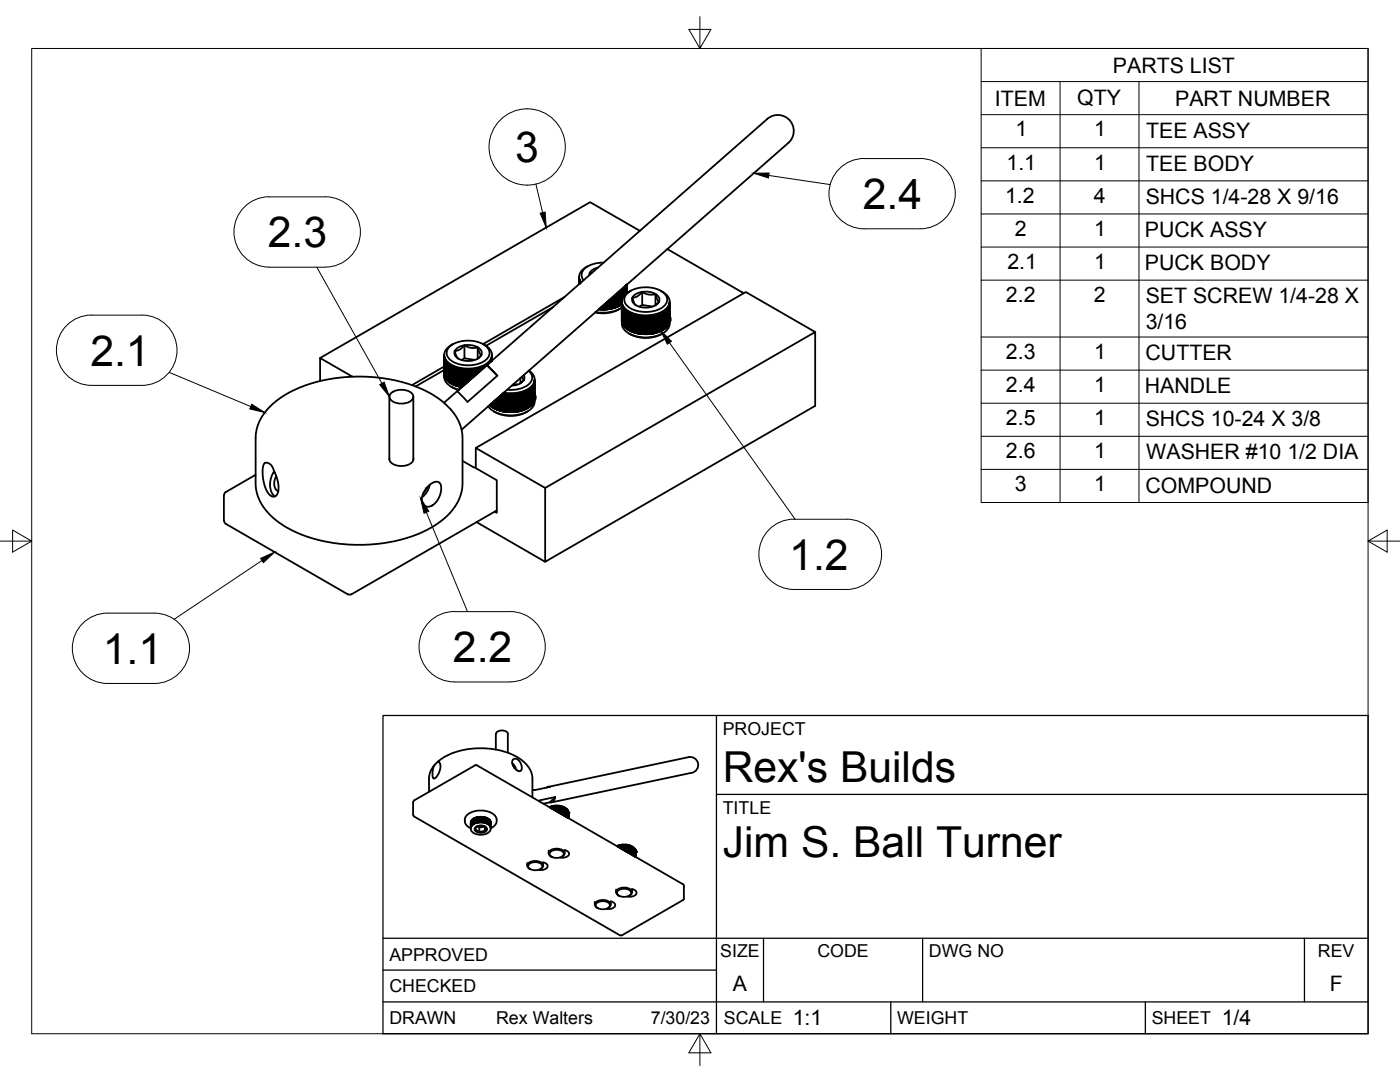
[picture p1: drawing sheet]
<svg xmlns="http://www.w3.org/2000/svg" width="279mm" height="216mm" viewBox="0 0 279 216" stroke-linecap="round" stroke-linejoin="round" font-family="sans-serif">
<!-- layer: Visible -->
<g fill="none" stroke="#000" stroke-width=".36">
<path d="M112.6 59.3l-16.2 9.4M115.6 55.3v1.4M115.6 55.4l.1 .6M115.6 55.6v1.1M115.6 55.8v.8M115.8 56.2v.3M115.8 56.3l-.1-.2v.5M115.8 56.3v.2M115.8 56.3l.1 .1M117.3 53.1a2.35 2.35 0 0 0-1.6 2.8l.3 .4M118.2 54.4h-.2a.21 .21 0 0 0-.3 .1 .21 .21 0 0 0 .1 .3M119.3 53.4a1.75 1.75 0 0 0-1.7 1.5"/>
<path d="M120.5 52.4a4.7 4.7 0 0 0-4.3 1.9 1.54 1.54 0 0 0 .3 1.6M121.6 59.9v1.8M121.6 59.8v1.9zM121.9 59.6l-.1 2zM122 59.5v2.1zM122.3 59.3l-.1 2.3-.2-.2M122.4 59.1v2.4M122.6 58.9v2.5h-.2M122.9 58.8l-.1 2.6M123 58.6v2.7l-.1-.1M123.2 58.5v2.7M123.2 58.4v2.8l.4-.1"/>
<path d="M123.4 58.3v2.9l-.2-.1M123.5 58.1v3M123.7 58v3l-.2-.1M123.7 58v3M123.9 57.9v3M124 57.7v3.1M124.1 57.6v2.2M124.2 57.6v2.2M124.3 57.5v2M124.4 57.4v1.8M124.5 57.3v1.8M124.6 57.2v1.7"/>
<path d="M124.7 57.1v1.7M124.8 57.1v1.7M124.9 57v1.7M124.9 56.9v1.7M125 56.9v1.7M125.1 56.8v1.7M125.1 56.8v1.7v-1.7M125.1 58.1l.2 .3M125.2 58.5a6.3 6.3 0 0 1 7.3 0 1.77 1.77 0 0 1-.6 3 6.5 6.5 0 0 1-6.7-.4 1.64 1.64 0 0 1 0-2.6zM125.5 58.2a2.04 2.04 0 0 0-1.4 2 2.04 2.04 0 0 0 1.4 1.9 7.2 7.2 0 0 0 7.4-.4 1.96 1.96 0 0 0 .7-1.9 1.96 1.96 0 0 0-1.4-1.6M125.8 58.1l-.3 .2M126.2 59.4l.4 1.1 .3 .4"/>
<path d="M126.2 59.4a1.18 1.18 0 0 0 .7 1.5M127.7 46.1l-9.9-5.8-53.9 31.1v4.6M128.2 58.3l-1 .8-1 .3M130.8 58.7l.4 1.1 .3 .4M130.8 58.7a1.25 1.25 0 0 1 .7 1.5M130.8 58.7a4 4 0 0 0-4.4 .4l-.2 .3M131.9 58.1l.3 .2M133.2 49.7l15.2 8.8M63.9 71.4l6.4 3.8M77.7 79.2v12.5M78 78.5a3.2 3.2 0 0 1 4.4 .3 1.21 1.21 0 0 1-1.1 1.6 3.2 3.2 0 0 1-3.5-.9v-.7zM82.5 79.2v12.5"/>
<path d="M88.6 70.8v.2M88.6 74.6v.6M88.6 73.8l-5.6 3.3M88.6 71l.1 3.9M88.6 74.7l.1 .1M88.6 73.1l-6.4 3.8M88.6 75.2a2.83 2.83 0 0 0 2.3 2.3l.7 .2M88.6 70.9v.1M88.6 74.6h.1M88.6 71l.2 .7M88.6 74.6l.1 .1M88.7 74.7v.2"/>
<path d="M88.7 74.9h.1M88.7 74.9v.2M88.7 71.4l.1 3.7M88.7 75h.1M88.7 75.1l.1 .3M88.8 71.6v3.7M88.8 71.7v3.7M88.8 75.4h.1M88.9 75.4v.1M88.9 71.7v.1M88.9 71.9v3.6M88.9 75.5h.1"/>
<path d="M88.9 75.5l.1 .1M88.9 71.9l.1 .1M89 75.6h.1M89 75.6l.2 .2M89.1 72.1v3.6h.1M89.2 72.2v3.7M89.2 75.9h.1M89.2 72.2l-.2-.2v3.6M89.2 75.9l.1 .1M89.2 72.2l.1 .1M89.3 72.3v3.7h.1M89.3 76l.1 .1"/>
<path d="M89.3 72.3l.1 .1M89.4 72.5v3.6M89.4 76.1h.1M89.4 76.1l.1 .1M89.4 72.4l.1 .1M89.5 72.6v3.6M89.5 76.2h.2M89.5 76.2l.2 .1M89.5 72.5l.2 .1M89.7 72.6v3.7M89.7 76.3l.1 .1M89.7 72.6l.1 .1"/>
<path d="M89.8 69.1a6.3 6.3 0 0 1 7.3 0 1.77 1.77 0 0 1-.7 3.1 6.5 6.5 0 0 1-6.6-.5 1.64 1.64 0 0 1 0-2.6zM89.8 72.7v3.7M89.8 76.3h-.1M89.8 76.4l.2 .1M89.8 72.7l.2 .1M89.9 72.9v3.6M89.9 76.4h-.1M90 76.5l.1 .1M90 72.8l.1 .1M90 77.2l.4 .2M90.1 72.9v3.7M90.1 76.5h-.1"/>
<path d="M90.1 76.6l.4 .1M90.1 72.9l.4 .2M90.3 73v3.7l.1-.1M90.3 76.5l-.2 .1M90.4 68.7l-.4 .2M90.4 77.4l1.1 .4M90.4 73.1v3.7M90.5 76.7l.1 .1M90.5 73.1l.1 .1M90.6 73.2v3.6M90.6 76.7l-.2 .1M90.6 76.8v-3.6h.2v3.7"/>
<path d="M90.6 76.8l.2 .1M90.7 70l.4 1.1 .4 .5M90.8 70a1.36 1.36 0 0 0 1.1 1.7 3.7 3.7 0 0 0 4.2-.9M90.8 76.8h-.2M90.8 76.9l.4 .1M90.8 73.2l.4 .2M91 73.3v3.7l.2-.1M91 76.8l-.2 .1M91.2 73.4v3.6M91.2 78.1l6-5.2 2.1 2.1-6 5.2zM91.2 77l.2 .1M91.2 73.4h.2"/>
<path d="M91.4 73.4v3.7M91.4 76.9l-.2 .1M91.4 77.1h.2M91.4 73.4l.2 .1M91.6 73.5v3.5l-.2 .1M91.6 73.5v3.6M91.6 77.1l.2 .1M91.6 73.5h.2M91.8 73.5v3.5l-.2 .1M91.8 73.6v3.6M91.8 77.2h.4M91.8 73.5l.7 .1v3.4"/>
<path d="M92 77.1v.1v-3.6v3.5l-.2 .1M92 73.6v3.6l.2-.1v-3.5v3.5M92.2 73.6v3.6M92.4 73.6v3.4M92.5 73.6l.6 .1M92.6 73.7v3.2M92.7 73.7v3.1M92.7 68.9l-1.1 .9-.9 .2M92.7 71.5l-.6 .3M92.7 68.9a2.62 2.62 0 0 0-1.9 1.1M92.7 68.9h1.4l1.3 .4M92.8 73.7v3"/>
<path d="M92.9 73.7v2.9M93 73.7v2.8M93.1 73.7v2.7M93.1 73.7h.3M93.2 73.7v2.6M93.3 73.7v2.5M93.5 73.7v2.4M93.6 73.7v2.3M93.6 73.7h-.2M93.7 73.7v2.2M93.8 73.7v2.1M93.8 73.7h-.2"/>
<path d="M93.9 73.7v2.1M94 73.7v1.9M94.1 73.7v1.9M94.2 73.7v1.7M94.2 73.6l-.4 .1M94.3 73.7v1.7M94.5 73.6h-.2M94.5 73.6l-.1 1.6M94.5 73.6v1.6M94.7 73.6v1.5M94.7 73.6h-.2M94.7 73.6v1.4"/>
<path d="M94.9 73.6v1.3M94.9 73.5l-.2 .1M94.9 73.5h.2v1.2M95.3 73.5v1M95.3 73.5h-.2M95.3 71.5v-2.2l-1.4 .1-1.2-.5v2.6l2.1 .3M95.3 69.3l.4 1 .4 .5M95.4 69.3a1.25 1.25 0 0 1 .7 1.5M95.5 73.4v.9M95.5 73.4l-.2 .1M95.5 73.4l.2-.1v.8M95.7 73.3h.2v.7"/>
<path d="M96.1 70.8l-.9 .8M96.1 73.2v.6M96.1 73.2l-.2 .1M96.1 73.2l.4-.1-.1 .4M96.3 73.2l-.1 .5M96.4 68.7a2.19 2.19 0 0 1 1.4 3.1 6.4 6.4 0 0 1-6.4 1.5 3.2 3.2 0 0 1-2.8-2.5 2.36 2.36 0 0 1 1.4-1.9M96.6 73v.4M96.6 73h-.1M96.8 72.9v.3M96.8 72.9l-.2 .1M96.9 72.8v.3M96.9 72.8l-.1 .1"/>
<path d="M97.1 72.7v.2M97.1 72.7l-.1 .1M97.2 72.9l2.1 2.1M97.2 72.6v.2M97.2 72.6l-.1 .1M97.2 72.6l.2-.1-.1 .2M97.5 72.4v.2M97.6 72.3v.2M97.7 72.2v.2M97.7 72.2l-.3 .3M97.8 72.1v.2M97.8 72l-.1 .1"/>
<path d="M97.9 71.9v.4M97.9 71.8v.4M98 71.8l-.2 .2M98 71.7v.4M98 71.7v.1M98 71.6v.5M98.1 71.4v.7M98.1 71.4l-.1 .3M98.1 71.1v.9M98.2 70.8v1.2M98.2 70.9l-.1 .5M98.8 79.9v1.7"/>
<path d="M99 79.7v2M99 79.7v2l.1-.1M99.1 79.6v2.1M99.2 79.6v2.1h.1M99.3 79.4v2.4l.2-.1M99.5 79.2v2.7M99.7 79.1v2.8M99.9 78.9v3.1M100.1 78.7v3.2l-.2 .1v-3.1M100.1 78.7v3.3M100.3 78.5v3.4l-.2 .1M100.3 78.5v3.6"/>
<path d="M100.4 78.5h.4M100.6 78.5v3.6l.1-.1v-3.5M100.8 78.5v3.7M100.9 78.6v3.4l-.1 .2M101 78.6v3.6M101 78.6l-.2-.1v3.7M101 78.6h.2v3.6M101.1 78.6v3.5l-.1 .1M101.2 78.6h.4M101.3 78.6v3.5l-.1 .1M101.4 78.6v3.6M101.6 78.6v3.5l-.2 .1"/>
<path d="M101.6 78.6v3.7M101.7 78.6h.2M101.8 78.6v3.5l-.2 .2v-.2M101.9 78.6v3.7l-.1-.2M101.9 78.6v3.7l.1-.2v-3.5M102.1 78.6v3.7M102.1 78.6h-.2M102.2 78.6v3.5l-.1 .2-.1-.2M102.3 78.6v3.7l-.1-.2M102.3 78.6v3.7l.1-3.7M102.5 76.6l.8 .1M102.5 78.6v3.6"/>
<path d="M102.5 78.6h-.4M102.6 78.6v3.6M102.7 78.6v3.6l-.1-.1M102.8 78.6h-.3M102.8 78.6v3.6v-3.6M103 78.5l-.2 .1M103 78.5v3.7M103 78.5h.2v3.6M103 78.5v3.7l-.2-.1M103.4 78.5v3.6l-.2-.1M103.4 78.5h-.2v3.6M103.4 78.5v3.6z"/>
<path d="M103.6 78.4l-.2 .1M103.6 78.4v3.7M103.8 78.4v3.6M103.8 78.4h-.2M103.9 75.4v1.1M104 78.3v3.7M104 78.3l-.2 .1M104.2 75.2l.1 .3a.33 .33 0 0 1 .2 .4 .33 .33 0 0 1-.3 .2l-.5 .5M104.2 78.3v3.6l-.2-.1M104.2 78.3h-.2M104.2 78.3l.2-.1v3.7l-.2-.1M104.5 74.8l.2 .5a2.15 2.15 0 0 1-2.4 1.6h-.2"/>
<path d="M104.6 78.1v3.7M104.6 78.1l-.2 .1M104.6 78.1h.2v3.6l-.2-.1M104.9 78v3.6h-.1M105 78v3.6l-.2 .1M105 78l-.2 .1M105 78l.3-.2v3.6M105.1 77.9v3.6M105.3 77.8v3.6l.2-.1M105.4 77.7v3.7l-.1-.1M105.5 77.7v3.6M105.5 77.7l-.2 .1"/>
<path d="M105.5 74a1.74 1.74 0 0 1-.4 3l-1.8 .7-2.1 .1M105.6 73.9a1.98 1.98 0 0 1 1.1 1.9 1.98 1.98 0 0 1-1.3 1.8 7.2 7.2 0 0 1-4.9 .7M105.6 77.6v3.7l-.1-.1M105.6 77.6l-.1 .1M105.6 77.6v3.7M105.7 77.5v3.7l-.1-.1M105.7 77.5l-.1 .1M105.9 77.4v3.6M105.9 77.4l-.2 .1M106 77.3v3.6M106 77.3l-.1 .1M106.1 77.2v3.6h-.1"/>
<path d="M106.2 77.1v3.6h-.1M106.3 77l-.1 3.6M106.3 77v3.6M106.3 77l-.3 .3M106.4 76.9v3.6M106.4 76.9l-.1 .1M106.4 76.7v3.7M106.5 76.7l-.1 .1M106.5 76.6v3.6M106.5 76.6v.1M106.6 76.5l-.1 3.6M106.6 80h.1"/>
<path d="M106.6 76.5l-.1 .1M106.6 79.9h.1M106.6 80l-.1 .2M106.6 76.2v3.8M106.6 79.7h.1M106.7 75.7v4.5M106.7 79.7l-.1 .3M106.7 78.6a.98 .98 0 0 1 0 1.3M106.7 79.5v.2M106.7 75.9l-.1 .6M110.3 61.3l-13.3 7.7M119.5 61.7h.1"/>
<path d="M119.6 61.6v.1M119.6 61.7h.2M119.8 61.5l-.2 .2v-.1M119.8 61.6v.2M119.8 61.4v.4M119.8 61.7l.3 .1M120 61.3l-.2 .5M120 61.6l.1 .2M120.1 61.2v.6M120.1 61.8h.2M120.2 61.1l-.1 .7M120.2 61.6l.1 .2"/>
<path d="M120.3 61v.8M120.4 60.9l-.1 .9M120.4 61.6l.1 .2M120.5 60.8v1M120.5 61.8h-.2M120.6 60.7l-.1 1.1M120.6 61.6l.1 .2M120.7 61.8h-.2M120.7 60.6v1.2M120.8 60.6l-.1 1.2M120.9 60.4v1.4l-.1-.2M121 60.4v1.4v-1.4"/>
<path d="M121.2 60.2v1.5l-.2-.1M121.2 60.2v1.5v-1.5M121.2 61.6l.2 .1M121.4 61.7l-.7 .1M121.4 60v1.7M121.5 60l-.1 1.7M121.5 61.6l.1 .1M121.6 61.7h-.2M121.6 61.5l.2 .1M121.8 61.6l-.2 .1M121.9 61.5l.1 .1M122.3 61.4l.1 .1"/>
<path d="M122.4 61.5l-.6 .1M122.6 61.3l.2 .1M122.8 61.4l-.3 .1M123 61.2h.2M123.2 61.2l-.4 .2M123.4 61l.1 .1M123.7 61h-.1M123.7 61.6a6.7 6.7 0 0 1-4.9 .8M123.7 60.9h.2M123.9 60.8h.1M123.9 60.9l-.2 .1M124 60.8l-.1 .1"/>
<path d="M124 60.7h.1M124.1 60.2v4.4a3.2 3.2 0 0 0 2.9 2.5 6.4 6.4 0 0 0 6.3-1.4l.3-1.1M124.1 60.3h.1M124.1 63.9v.2M124.1 60.4v.1M124.1 64.1l.1 .5M124.1 61.3a7.2 7.2 0 0 1-5.3 1M124.1 60.7l-.1 .1M124.2 60.7l-.1-.2 .1 3.7M124.2 60.7v.3M124.2 60.7v3.8M124.2 64.4h.1"/>
<path d="M124.2 64.6l.2 .2M124.2 61l.2 .2M124.2 61v3.6M124.2 64.6h.1M124.3 61.1l.1 3.6M124.4 61.2v3.7M124.4 64.9h.1M124.4 64.9l.1 .2M124.4 61.2l.1 .3M124.5 61.4v3.6M124.5 61.5v3.6M124.5 65.1h.1"/>
<path d="M124.5 65.1l.1 .1M124.5 61.5l.2 .2M124.6 61.6v3.6M124.6 65.2l.5 .4M124.7 65.2h.1M124.9 61.8l-.1-.1v3.6h.1M124.9 61.8v3.6h.1M124.9 61.8l.1 .1M125 61.9v3.7l.1-.1M125 61.9l.1 .1M125.1 62v3.7M125.1 65.6l.2 .1"/>
<path d="M125.1 62l.2 .1M125.3 62.1v3.7M125.3 65.6l-.2 .1M125.3 65.7l.4 .3M125.3 62.1l.1 .1M125.4 62.2v3.6h.2M125.4 65.7l-.1 .1M125.4 62.2l.2 .1M125.5 66.5l.3 .2M125.6 62.3v3.6h.1M125.6 62.3l.3 .2M125.7 62.4v3.6"/>
<path d="M125.7 66l.2 .1M125.8 66.7a6.7 6.7 0 0 0 6.1 0M125.9 62.5v3.6M125.9 66h-.1M125.9 66.1l.4 .1M125.9 62.5h.2M126.1 62.5v3.7l.2-.1M126.1 66.1h-.2M126.1 62.5l.2 .1M126.3 62.6v3.7M126.3 66.2l.4 .2M126.3 62.6l.4 .1"/>
<path d="M126.5 62.7v3.6h.2M126.5 66.2l-.2 .1M126.7 62.8v3.6M126.7 66.4l.8 .2M126.7 62.7l.2 .1M126.9 62.8v3.6M126.9 66.3l-.2 .1M126.9 62.8v3.6l.2-.1v-3.4M126.9 62.8l.2 .1M127.1 62.9v3.6l.2-.1v-3.5M127.1 62.9h.2M127.3 66.4v.1l.2-.1v-3.5v3.7v-.2"/>
<path d="M127.3 62.9v3.6M127.3 62.9h.2M127.5 66.6h.2M127.7 63v3.5l-.2 .1v-3.7l.4 .1M127.7 63v3.6v-.1M127.7 66.6h.4M127.7 63v3.6M127.9 63v3.5l-.2 .1M127.9 66.5v.2M127.9 63v3.7M127.9 63h.2v3.7M128.1 63v3.5l-.2 .2"/>
<path d="M128.1 66.5v.2M128.2 66.6l.2 .1M128.2 63h.2M128.2 60.9l-.6 .3M128.3 63.1v3.4l-.2 .2M128.3 66.5l.1 .2M128.4 63.1v3.6M128.4 66.7h.2M128.4 63l.2 .1v3.6M128.5 63.1v3.4l-.1 .2M128.6 66.7h.4M128.6 63.1h.2"/>
<path d="M128.7 63.1v3.5l-.1 .1-.1-.2M128.7 66.6l.1 .1M128.8 63.1v3.6M128.8 63.1h.2v3.6M128.9 63.1v3.5l-.1 .1M129.1 63.1v3.4l-.1 .2-.1-.1M129.2 63.1v3.6l-.1-.2M129.3 63l-.3 .1M129.3 63.1v3.6v-3.6M129.5 63.1v3.6M129.5 66.7h-.5M129.6 63v3.5l-.1 .2-.2-.2"/>
<path d="M129.7 63v3.7l-.1-.2M129.7 66.6l-.2 .1M129.7 63h-.4M129.7 63v3.7M129.7 63h.4v3.6M129.8 63l-.1 3.7M129.9 63v3.6M130 63l-.1 3.6-.1-.1M130 66.5l.1 .1M130.1 66.6h-.4M130.3 62.9v3.7l-.1-.2M130.4 66.5l-.2 .1"/>
<path d="M130.4 62.9l-.2 .1-.1 3.6M130.4 62.9v3.7M130.4 66.4l.2 .1M130.6 62.9v3.6M130.6 66.5h-.2M130.6 62.9h-.2M130.6 66.4l.2 .1M130.8 62.8v3.7M130.8 66.3l.2 .1M130.8 66.4l-.2 .1M130.8 60.9v-2.2l-1.3 .1-1.3-.5v2.6l2 .3M131 62.8v3.6"/>
<path d="M131 62.8l-.4 .1M131 66.4h-.2M131 66.3l.2 .1M131.2 62.7v3.7M131.2 66.3l-.2 .1M131.2 62.7l-.2 .1M131.4 62.7v3.6l-.2-.1M131.4 66.2h.2M131.4 62.7h-.2M131.5 60.2a3.7 3.7 0 0 1-4.6 .7M131.5 60.2l-.8 .8M131.6 62.6v3.6"/>
<path d="M131.6 66.2l-.4 .1M131.6 62.6h-.2M131.6 62.6l.1-.1v3.6h-.1M131.7 66.1l-.1 .1M131.7 62.5l.4-.2v3.7M131.9 62.4v3.7l-.2-.1M131.9 62.4v3.7M131.9 65.9l.2 .1M131.9 66l-.2 .1M132.1 66h-.2M132.2 62.3v3.6h-.1M132.2 66.5l-.3 .2"/>
<path d="M132.2 62.3h-.1M132.2 62.3v3.6M132.4 62.2v3.6h-.2M132.4 62.2v3.6M132.4 62.2h-.1M132.5 62.1v3.6h-.1M132.5 62.1l-.1 .1M132.5 62.1v3.6l-.4 .3M132.5 65.6h.2M132.6 62.1l.1-.1v3.6M132.7 65.6l-.1 .1M132.8 61.9v3.6h-.1"/>
<path d="M132.8 65.4h.1M132.8 61.9l-.1 .1M132.8 61.9l.1-.1v3.6M132.9 65.4l-.2 .2M133 61.6v3.7h-.1M133.1 61.5v3.7h-.1M133.2 61.4l-.1 3.6M133.2 61.4v3.6M133.2 61.4l-.3 .3M133.3 61.3l-.1 3.6M133.3 64.8h.1M133.4 61.2v3.6"/>
<path d="M133.4 64.7h.1M133.4 64.8l-.5 .6M133.4 61.2l-.1 .2M133.4 61.2l.1-.2v3.7M133.5 64.6h.1M133.5 64.7l-.1 .1M133.5 60.9v3.7M133.5 64.4h.1M133.5 64.5v.2M133.5 60.9v.1M133.6 64.3h.1M133.6 64.4l-.1 .1"/>
<path d="M133.6 60.8l-.1 .1M133.6 60.7v3.7M133.6 64.2h.1M133.6 64.1h.1M133.6 64.3v.1M133.6 60.2v4.4M133.6 64.2v.1M133.6 63.1a.98 .98 0 0 1 0 1.2M133.6 63.9v.3M133.6 60.3v.5M162.7 66.3l-13.9-8-53.8 31.1v4l4.1 2.4v6.5l-.4-.2M45.1 98.2l-.4 .6v5.1l.2 .5 24.5 14.2"/>
<path d="M51 94.7l-5.9 3.5M52.7 92.5l.6-.2 .8 .5 .4 .7 .8 2 .3 1.4v1l-.4 .9-.5 .3-.6-.1-.5-.5-.9-1.8-.3-2.1v-1.1zM53.6 81.4l1.7-1.5 1.7-1.2 2.4-1.2 2.4-.9 2-.5 3.3-.7 3.2-.2h2.8l2.7 .2 2.7 .4 2.8 .7 2.4 .9 1.9 .9 1.9 1.2 1.3 1.1 1.9 2a8.4 8.4 0 0 1 1.6 4.8v9.2l-.2 1.4-.6 1.9-.8 1.3-1.2 1.5-1.4 1.2-2.2 1.5-2.1 1-1.9 .7-3.2 .9-3.1 .5-2.9 .2h-3l-3-.3-2.6-.5-2.7-.8-4-1.7-1.5-1-1.8-1.5-1.2-1.3-1-1.6-.7-2-.2-1.4 .1-10 .3-1.5 .4-1 .8-1.4zM54.7 94a4.3 4.3 0 0 0-.2 4.8l.4 .3M55.1 95a2.39 2.39 0 0 0 .2 2.9l.2 .1M82.5 91.5a1.59 1.59 0 0 1-1.6 1.4 2.8 2.8 0 0 1-3.2-1.1v-.3M85.1 97.4l-.1 .1M85.2 97.3l-.7 1.2M85.2 97.3l.9-.8 .9-.4 .4 .1 .4 .2 .3 .8-.2 1.3-.7 1.4-.8 .9-.9 .3-.6-.1-.4-.3-.3-1 .2-1.1zM85.8 96.8l-.6 1.3-.9 1.1M88.6 80.4l64.5-56.7a3.2 3.2 0 0 1 4.5 .3 3.2 3.2 0 0 1-.3 4.5l-65.2 57.2M92.3 92l2.1 1.2"/>
<path d="M94.4 93.2l.6 .1M95 89.4l13.8 8 53.9-31.1v14.7l-53.9 31.1v-14.7M97.7 80.8l.1 .1M97.8 80.8h.1M97.8 80.9l.8 .6M97.8 80.8v.1M97.9 80.6v.4h.1M97.9 80.9h-.1M98 80.5v.6h.2M98.2 80.4v.8h.1M98.3 80.3v1h.2M98.5 80.2v1.2h.1"/>
<path d="M98.6 82.1a6.8 6.8 0 0 0 6.4 .2M98.6 80v1.5M98.6 81.5l.2 .1M98.8 81.4l-.2 .1M98.8 81.6l.3 .1M99 81.5l-.2 .1M99.2 81.7l.3 .2M99.5 81.9h.2M99.7 81.8l-.2 .1M99.7 81.9l.4 .1M99.9 81.9h-.2M100.1 82l.4 .1"/>
<path d="M100.3 81.9v.2M100.4 82.1l.1-.1v-3.5v3.6M100.5 82v.1M100.6 82.1h.2M100.7 82l.1 .2M100.8 82.2h.2M100.9 82l.1 .2M101 82.2h.2M101.1 82.1l.1 .1M101.2 82.2h.2M101.3 82.1l.1 .1M102.4 82.1l.1 .1"/>
<path d="M102.5 82.2h-1.1M103 82.2h-.5M103 82l.2 .1M103.2 82.1l-.2 .1M103.4 82l.2 .1M103.6 82.1h-.4M103.6 81.9l.2 .1M103.8 81.9l.2 .1M103.8 82l-.2 .1M104 82h-.2M104.4 81.7l.2 .1M104.6 81.8l-.6 .1"/>
<path d="M104.8 81.7l-.2 .1M105 81.5h.1M105.1 81.4h.2M105.1 81.5l-.1 .1M105.3 82.1l-.4 .2M105.3 81.4l-.2 .1M105.7 81h.2M105.9 80.9h.1M105.9 81l-.4 .3M106 80.9l-.1 .1M106.2 80.7l-.2 .2M106.4 80.5h-.1"/>
<path d="M106.4 80.5l-.2 .2M106.4 80.2h.1M106.5 80.2l-.1 .3M106.7 80.1a2.93 2.93 0 0 1-2.4 2.4 7.1 7.1 0 0 1-6.5-1l-.4-.4M69.4 118.6h.8M95.1 104.2l13.7 7.9M99.1 101.9l-28.9 16.7M82.6 159.7l12.2-7h.4l41.1 23.7M82.7 159.7l-.2 .4M86.8 152.6l-.7 1-.4 1.2-.1 3.2M86.9 152.5l.6-.5 .3 .3 .1 .8-.5 1.5-.5 .6-.3 .1-.2-.2-.1-1 .3-1.2zM87.4 152l1.5-1.1 2.4-1 2.7-.5 3-.1 3 .5 2.4 .8 1.7 1.1 1.4 1.4a3.9 3.9 0 0 1 .8 2.3v3.7"/>
<path d="M99 146.5v3.1M99 146.4a1.38 1.38 0 0 1 2.4 0M101.3 146.5v3.7M102.2 152.3l.5 .5 .3 .7M102.3 152.7l.4 .5M102.4 151.5l.7-.1 .7 .7 .3 1v.5l-.2 .2-.7-.1-.8-.8-.2-.6v-.5zM102.6 153.2h.1M102.7 153.2h.1M102.7 153.2v.1M106.8 157.6l-.5 .1M109.1 157.1l.6-.1-2.9 .6M109.4 157l28-5.9a1.6 1.6 0 0 1 1.9 1.2 1.6 1.6 0 0 1-1.2 1.9l-28 5.9"/>
<path d="M110.8 159l-3 .7v.3M110.8 159l-1.1 1.1M110.8 159a.97 .97 0 0 1-1.1 1.1M82.4 160.1v2.5M82.5 162.6l.2 .3M82.6 162.9l41.1 23.7M94 163.9v1.8l.6 .5 1.1 .4 1.2-.2 .8-.5 .2-.4v-1.6M94 164.1v1.2l-.9-.7-.3-.6 .1-1 .7-.7 1.7-.5 1.9 .1 1.3 .6 .6 .8v.7l-.2 .5-1 .8M94 164h.1M94 165.2h.1M94 164.1h.1M94 163.9v.1"/>
<path d="M94 163.9v1.1M94 163.8v1.1M94 164.7v.3M94.1 164.9h-.1M94.1 163.8h-.1M94.1 163.7v1.1zM94.1 163.7v1.1M94.2 163.7l-.1 .1M94.2 164.5h-.1M94.2 163.6v1.1zM94.3 163.5v1.1M94.3 164.3l-.1 .1"/>
<path d="M94.3 164.6l-.1 .1M94.3 163.5l-.1 .1M94.4 163.4v1.1M94.4 164.2h.1M94.4 163.5h.1M94.4 164.5v.1M94.4 163.4v.1M94.5 163.4v1.1zM94.5 163.3l.1 1.1M94.6 164.1h-.1M94.6 163.4h-.1M94.6 164.4h-.1"/>
<path d="M94.7 163.3v1.1M94.8 163.2v1.1M94.8 164h-.1M94.8 163.3h-.1M94.8 164.3h-.1M94.8 163.2h-.1M94.8 165.2a1.54 1.54 0 0 1 2.4 .2 1.45 1.45 0 0 1-2.5 0zM94.9 163.2v1.1zM94.9 163.2v1.1M95 163.9l-.1 .1M95 163.2h-.1M95.1 165l.7-.2 .8 .1a.34 .34 0 0 1 .4 .2 .34 .34 0 0 1-.1 .4 .42 .42 0 0 1-.6 .4 1.29 1.29 0 0 1-1.4-.3z"/>
<path d="M95.1 163.1v1.1zM95.2 163.1v1.1M95.2 163.9h-.1M95.2 163.1l-.1 .1M95.2 164.2h-.1M95.2 163.1h-.1M95.2 164.9l.5 .2 1-.1M95.3 163v1.1M95.4 163v1.1M95.5 163.8h-.1M95.5 163.1h-.1M95.5 164.1h-.1"/>
<path d="M95.5 163h-.1M95.6 163v1.1zM95.6 163v1.1M95.7 165.1v1M95.7 163.8h-.1M95.7 163.1h-.1M95.8 163v1.1M95.9 163.8h-.1M95.9 163h-.1M96.1 163.8h.1M96.1 163l.1 .1M96.2 163v1.1"/>
<path d="M96.2 163h-.1l.1 1.1M96.3 164.1h.1M96.3 163h.1M96.3 163.8h.1M96.4 163.1v1M96.4 163.1l-.1 1M96.6 163.1v1.1M96.6 164.1l.1 .1M96.6 163l.1 .1M96.6 163.8l.1 .1M96.6 163.1h.1M96.6 163.2v1"/>
<path d="M96.8 165v.9M96.8 163.9h.1M96.8 163.2h.1M96.9 163.1v1.1zM96.9 163.1h-.1l.1 1.1M97 163.2v1.1M97 164.3h.1M97 163.2h.1M97 164l.1 .3M97 163.2l.1 .1M97.1 163.2v.1M97.1 163.2v1.1"/>
<path d="M97.2 164.1h.1M97.2 163.3h.1M97.3 164.1v.3M97.3 163.3v.1M97.3 163.3v1.1M97.4 163.4l.1 .1M97.4 163.5l.1 1-.1-.3M97.5 163.4v1.1M97.6 163.5v1.1M97.6 164.6h.1M97.6 163.5h.1M97.6 164.3h.1"/>
<path d="M97.6 163.5v.1M97.6 163.5v1.1v-.3M97.7 164.5v.3M97.7 164.4h.1M97.7 163.7h.1M97.7 163.7v1.1M97.7 163.6v1.1M97.8 163.7v1.1M97.8 164.6v.3M97.8 164.8v.1M97.8 163.7v.1M97.8 164.6h.1"/>
<path d="M97.8 163.8h.1M97.8 163.8v1.1M97.9 164v-.1v1.1M97.9 164.8v.2M97.9 165h.1M97.9 164.1v1M105.2 172.2v.5M105.5 172.5a1.87 1.87 0 0 1 2.7 .2 1.23 1.23 0 0 1-1.6 .9 1.09 1.09 0 0 1-1.2-.9zM107.9 173.4h-.1M107.9 173.4a.69 .69 0 0 0 .5-.7 .69 .69 0 0 0-.5-.6 2.12 2.12 0 0 0-2.7 .5 .87 .87 0 0 0 .6 .8M108.4 172.7v-.6a.72 .72 0 0 1 .9 .5 .72 .72 0 0 1-.6 .9l-1.2 .1M109.5 169.7v.6"/>
<path d="M109.7 160.1l-1.2 .3M109.8 161.1h.1M109.8 161.1h-.1M109.8 170a1.87 1.87 0 0 1 2.7 .3 1.23 1.23 0 0 1-1.6 .9 1.09 1.09 0 0 1-1.2-.9zM110 161.1l-.1 .1M110.1 171a.8 .8 0 0 1-.6-.9 .8 .8 0 0 1 .9-.7 1.93 1.93 0 0 1 2.3 .7 .83 .83 0 0 1-.6 .9M110.1 161.1l-.1-.1v.2M110.4 160.9l.1 .6M110.4 160.9v.6v-.5l-.1 .4v-.4h-.1v.4l-.1-.4v.3M110.4 160.9v.1M110.5 160.9l.1 .7M110.5 160.9v.6"/>
<path d="M110.5 160.9v.1M110.5 160.9l-.7 .2M110.6 160.9v.7M110.6 160.9v.1M110.6 160.9l.1 .7M110.6 160.9h-.1M110.7 160.9v.8M110.7 160.9h.1M110.7 160.9l.1 .8M110.7 160.9h-.1M110.8 160.8l.1 1M110.8 160.8v.9"/>
<path d="M110.8 160.8v.1M110.9 160.8l.1 1M110.9 160.8v1M110.9 160.8v.1M111 160.8l.1 1.1M111 160.8v1.1M111 160.8v.1M111.1 160.8l-.4 .1M111.1 160.8h.1M111.1 160.8v1.1M111.1 160.8v.1M111.2 160.8v1.2"/>
<path d="M111.2 160.8h.1M111.3 160.8v1.2M111.3 160.8l-.1 .1M111.3 160.9h.2M111.4 160.9v1.2M111.4 160.9h-.1M111.4 160.9l.1 1.2M111.5 160.9v1.2M111.5 160.9h.1M111.6 160.9v1.3zM111.6 160.9l-.1 .1M111.6 160.9h.1"/>
<path d="M111.7 160.9v1.3M111.7 160.9l-.1 .1M111.7 160.9v1.4M111.7 160.9h.1M111.8 160.9v1.4zM111.8 160.9l-.1 .1M111.8 160.9l.2 .1M111.9 160.9v1.5zM111.9 160.9l-.1 .1M111.9 161h.1v1.4M112 161l.1 1.5M112 161v1.4"/>
<path d="M112 161l.4 .1M112.1 161.1l.1-.1v1.5M112.2 161.1l.1 1.5M112.3 161.1l.1 1.6M112.4 161.1h.1M112.5 161.1v1.6M112.5 161.1h-.1M112.5 161.1l.1 .1M112.6 161.2v1.6M112.6 161.2h-.1M112.6 161.1l.2 .1M112.6 161.2l.1 1.6"/>
<path d="M112.6 161.1a3.4 3.4 0 0 0-3-.1 3.2 3.2 0 0 1 3.8 .8l.1 .3M112.6 161.2h.1M112.7 170.3v-.7a.72 .72 0 0 1 .8 .6 .72 .72 0 0 1-.5 .8l-1.2 .1M112.7 161.2v1.6M112.7 161.2h.1M112.8 161.2v1.7M112.8 161.2l-.1 .1M112.8 161.2l.1 .1M112.8 161.3v1.6M112.8 161.3h.1M112.8 161.4h.1M112.9 161.3h.1"/>
<path d="M112.9 161.4v1.5M112.9 161.4l.1 1.6M112.9 161.3l.1 .1M113 161.4v1.6M113 161.4h.1M113.1 161.4v1.6M113.1 161.4l-.1 .1M113.1 161.5h.1M113.1 161.4v.1M113.1 161.5v1.5M113.1 161.6h.1M113.2 161.6v1.5"/>
<path d="M113.2 161.6h.1M113.2 161.7h.1M113.2 161.6l.1 .1M113.3 161.7v1.5M113.3 161.7l.1 .1M113.3 161.8h.1M113.3 161.8l.1 1.4M113.3 161.9h.1M113.4 161.8v.1M113.4 161.9h.1M113.4 161.9v1.3M113.4 162h.1"/>
<path d="M113.4 162v.1M113.4 161.9l.1 .1M113.4 162.1l.1 1.2M113.4 162.1h.1M113.5 162.1v1.2v-1.1M113.5 162v.1M113.5 162.1v.1M118.7 180v.5M123 177.5v.5M123.1 168.8a3.4 3.4 0 0 1 3 0M123.1 168.8a3.2 3.2 0 0 1 3.8 .8v.3M123.3 168.8v.1"/>
<path d="M123.3 168.8l.1 .1M123.3 168.9h-.1M123.3 177.8a1.87 1.87 0 0 1 2.7 .2 1.23 1.23 0 0 1-1.7 1 1.09 1.09 0 0 1-1.2-1zM123.4 168.8v.2M123.4 168.8h.1M123.5 168.8l-.2 .1M123.5 178.8a.72 .72 0 0 1-.5-.7 .72 .72 0 0 1 .4-.7 2.12 2.12 0 0 1 2.7 .5 .85 .85 0 0 1-.5 .9M123.5 168.8v.3M123.6 168.8h-.1M123.7 168.7l-.1 .1M123.7 168.7v.5M123.7 168.7v.4l-.2-.3"/>
<path d="M123.8 168.7h-.1M123.8 168.7v.5M123.8 168.7l-.1 .1M123.9 168.7h-.1M123.9 168.7l.1 .6M123.9 168.7v.6M123.9 168.7l-.1 .1M124 168.7h-.1M124 168.7l.1 .7M124 168.7v.6M124 168.7h.1M124.1 168.7v.7"/>
<path d="M124.1 168.7h.1M124.1 168.7h-.1M124.2 168.6l.1 .9v-.9M124.2 168.6v.8l-.1-.7M124.2 168.6v.1M124.2 168.7h-.1M124.3 168.6v.1M124.3 168.6l-.1 .1M124.3 168.6l.1 .9M124.3 168.6v.9M124.4 168.6h-.1M124.4 168.6l.1 1"/>
<path d="M124.4 168.6v1M124.4 168.6v.1M124.5 168.6l.1 1.1M124.5 168.6v1.1M124.5 168.6v.1M124.5 168.6h-.1M124.5 168.6h.1M124.6 168.6l.1 1.1M124.6 168.6v1.1M124.6 168.6v.1M124.6 168.6h.1M124.7 168.6v1.2"/>
<path d="M124.7 168.6v.1M124.8 168.6h.1M124.8 168.6v1.2M124.9 168.6v1.3M124.9 168.6v1.2M124.9 168.6l-.1 .1M124.9 168.6l.1 .1M125 168.7v1.2M125 168.7h-.1M125 168.7h.2M125.1 168.7v1.3zM125.1 168.7h-.1"/>
<path d="M125.2 168.7v1.3zM125.2 168.7h-.1M125.2 168.7h.1M125.3 168.7v1.4M125.3 168.7h-.1M125.3 168.7h.1M125.3 168.7v1.4zM125.4 168.7v1.4M125.4 168.7l-.1 .1M125.4 168.7h.1M125.4 168.7v1.5zM125.5 168.8h.1v1.5"/>
<path d="M125.5 168.7v1.5M125.5 168.7l-.1 .1M125.5 168.7l.1 .1M125.6 168.8h.1M125.7 168.8v1.5M125.7 168.8h-.1M125.7 168.8h.1M125.8 168.8v1.6M125.8 168.8l-.1 .1M125.8 168.8l.1 .1M125.9 168.9h.1M125.9 168.9v1.5"/>
<path d="M125.9 168.9h-.1M126 168.9v1.6M126 168.9h-.1M126 168.9h.1M126.1 168.9v1.6M126.1 169l.1 1.6M126.1 168.9l-.1 .1M126.1 168.9l.1 .1M126.1 178v-.6a.72 .72 0 0 1 .9 .5 .72 .72 0 0 1-.5 .9l-1.3 .1M126.2 169h.1M126.2 169.1l.1 1.6M126.2 169v1.6"/>
<path d="M126.2 169l.1 .1M126.3 169.1h.1M126.3 169.1v1.6M126.4 169.1v1.6M126.4 169.2v1.6M126.4 169.1h-.1M126.4 169.1l.1 .1M126.4 169.2h.1M126.5 169.2v1.6M126.5 169.2l.1 .1M126.6 169.3v1.5M126.6 169.3h-.1"/>
<path d="M126.6 169.3h.1M126.6 169.3v1.6M126.6 169.4h.1M126.6 169.3l.1 .1M126.7 169.4v1.5M126.7 169.5h.1M126.7 169.4v.1M126.7 169.5v1.4M126.7 169.5l.1 .1M126.7 169.5l.1 1.4M126.8 169.6h.1M126.8 169.6l.1 1.4"/>
<path d="M126.9 169.6v.1M126.9 169.7h.1M126.9 169.7v1.3M126.9 169.8h.1M126.9 169.7v.1M126.9 169.8v1.2M126.9 169.8v.1M126.9 170h.1M136.3 179.6l-12.2 7M136.3 176.4l.2 .4v2.5l-.2 .3M119 180.3a1.87 1.87 0 0 1 2.7 .2 1.23 1.23 0 0 1-1.6 .9 1.09 1.09 0 0 1-1.2-.9zM119.2 181.1l.1 .1"/>
<path d="M119.2 181.1a.69 .69 0 0 1-.5-.6 .69 .69 0 0 1 .5-.7 2.12 2.12 0 0 1 2.7 .6l-.2 .5-.3 .2M121.4 181.1l-.1 .1M121.9 180.5v-.6a.72 .72 0 0 1 .8 .5 .72 .72 0 0 1-.5 .9l-1.2 .1M123.7 186.6h.4"/>
</g>
<g fill="#000">
<circle cx="88.6" cy="74.6" r=".18"/>
<circle cx="106.7" cy="79.6" r=".18"/>
<circle cx="106.7" cy="79.5" r=".18"/>
<circle cx="124.1" cy="64" r=".18"/>
<circle cx="124.1" cy="64.1" r=".18"/>
<circle cx="133.6" cy="63.9" r=".18"/>
<circle cx="94" cy="164.1" r=".18"/>
<circle cx="113.5" cy="162.2" r=".18"/>
<circle cx="126.9" cy="169.9" r=".18"/>
<circle cx="126.9" cy="170" r=".18"/>
</g>
<!-- layer: Border -->
<path d="M6.3 9.7h266.7v196.6h-266.7zM139.7 3.3v6.4l2.2-3.8h-4.4l2.2 3.8M0 108h6.3l-3.8-2.2v4.4l3.8-2.2M273 108l3.8 2.2v-4.4l-3.8 2.2h6.4M139.7 206.3l-2.2 3.8h4.4l-2.2-3.8v6.3" fill="none" stroke="#000" stroke-width=".2"/>
<!-- layer: Titleblock -->
<path d="M76.4 142.8h196.6v63.5h-196.6zM143 158.5h130M143 142.8v63.5M76.4 199.9h196.6M76.4 193.6h66.6M76.4 187.2h196.6M152.4 187.2v12.7M177.8 199.9v6.4M184.1 187.2v12.7M228.6 199.9v6.4M260.3 187.2v12.7" fill="none" stroke="#000" stroke-width=".25"/>
<!-- layer: Parts Lists -->
<g fill="none" stroke="#000" stroke-width=".2">
<path d="M195.8 9.7h77.2v90.6h-77.2zM195.8 16.3h77.2M211.6 16.3v84M227.3 16.3v84M195.8 22.9h77.2M195.8 29.5h77.2M195.8 36.1h77.2M195.8 42.7h77.2M195.8 49.3h77.2M195.8 55.9h77.2M195.8 67.2h77.2M195.8 73.9h77.2"/>
<path d="M195.8 80.5h77.2M195.8 87.1h77.2M195.8 93.7h77.2"/>
</g>
<!-- layer: Balloons -->
<g fill="none" stroke="#000" stroke-width=".2">
<path d="M53.7 39.3h11.2a7 7 0 0 1 7 7 7 7 0 0 1-7 7M53.7 39.3a7 7 0 0 0-7 7 7 7 0 0 0 7 7M107 36.7l1.3 5.7M153.4 35l12.3 1.8M172.4 31.6h11.2M172.5 31.6a7 7 0 0 0-7.1 7 7 7 0 0 0 7.1 7.1M183.6 31.6a7 7 0 0 1 7 7 7 7 0 0 1-7 7.1M53.7 53.3h11.2M63.2 53.3l13 23.2M172.4 45.7h11.2M13 65.3a7 7 0 0 1 5.3-2.4h10a7 7 0 0 1 7 7 7 7 0 0 1-7 7h-10a7 7 0 0 1-6.4-4.1 7 7 0 0 1 1.1-7.5zM33.8 74.3l16.3 6.8"/>
<path d="M133.6 68.4l25.1 35.2M52.3 111.8l-17.5 11.8M85.1 102.2l8.2 19.8M158.5 103.6h10.4M158.5 103.6a7 7 0 0 0-7.1 7 7 7 0 0 0 7.1 7h10.4M168.9 103.6a7 7 0 0 1 7 7 7 7 0 0 1-7 7M16.2 124.8a7 7 0 0 1 5.3-2.5h9.3a7 7 0 0 1 7 7.1 7 7 0 0 1-7 7h-9.3a7 7 0 0 1-6.4-4.1 7 7 0 0 1 1.1-7.5zM86 123.7a7 7 0 0 1 4.6-1.7h11.2a7 7 0 0 1 7 7.1 7 7 0 0 1-7 7h-11.2a7 7 0 0 1-6.5-4.6 7 7 0 0 1 1.9-7.8z"/>
<circle cx="105.2" cy="29.3" r="7.6"/>
</g>
<path d="M150.4 34.6l3.1-.1-.1 1zM107.8 42.5l1-.2 .2 3.1zM75.8 76.8l.9-.5 1 2.9zM131.8 65.9l2.2 2.2-.8 .6zM50.2 80.7l2.7 1.6-3.1-.7zM52 111.4l2.8-1.2-2.2 2.1zM83.9 99.4l1.7 2.6-1 .4z" fill="#000" stroke="#000" stroke-width=".2"/>
<g font-size="8.5">
<text x="102.8" y="32.3">3</text>
<text x="172.2" y="41.7">2.4</text>
<text x="53.4" y="49.3">2.3</text>
<text x="18" y="73">2.1</text>
<text x="157.5" y="113.7">1.2</text>
<text x="20.5" y="132.4">1.1</text>
<text x="90.4" y="132.1">2.2</text>
<text x="144.3" y="156">Rex's Builds</text>
<text x="144.3" y="171">Jim S. Ball Turner</text>
</g>
<g font-size="4.3">
<text x="222.1" y="14.5">PARTS LIST</text>
<text x="198.6" y="21.1">ITEM</text>
<text x="215" y="21">QTY</text>
<text x="234.5" y="21.1">PART NUMBER</text>
<text x="202.6" y="27.2">1</text>
<text x="218.4" y="27.2">1</text>
<text x="228.7" y="27.5">TEE ASSY</text>
<text x="200.9" y="33.8">1.1</text>
<text x="218.4" y="33.8">1</text>
<text x="228.7" y="34.1">TEE BODY</text>
<text x="200.6" y="40.4">1.2</text>
<text x="218.3" y="40.4">4</text>
<text x="228.6" y="40.7">SHCS 1/4-28 X 9/16</text>
<text x="202.5" y="47">2</text>
<text x="218.4" y="47">1</text>
<text x="228.5" y="47.3">PUCK ASSY</text>
<text x="201" y="53.6">2.1</text>
<text x="218.4" y="53.6">1</text>
<text x="228.5" y="53.9">PUCK BODY</text>
<text x="200.8" y="60.2">2.2</text>
<text x="218.3" y="60.2">2</text>
<text x="228.6" y="60.5">SET SCREW 1/4-28 X</text>
<text x="228.6" y="65.7">3/16</text>
<text x="200.8" y="71.6">2.3</text>
<text x="218.4" y="71.6">1</text>
<text x="228.6" y="71.9">CUTTER</text>
<text x="200.8" y="78.2">2.4</text>
<text x="218.4" y="78.2">1</text>
<text x="228.5" y="78.4">HANDLE</text>
<text x="200.7" y="84.8">2.5</text>
<text x="218.4" y="84.8">1</text>
<text x="228.6" y="85.1">SHCS 10-24 X 3/8</text>
<text x="200.8" y="91.4">2.6</text>
<text x="218.4" y="91.4">1</text>
<text x="228.8" y="91.7">WASHER #10 1/2 DIA</text>
<text x="202.5" y="98">3</text>
<text x="218.4" y="98">1</text>
<text x="228.6" y="98.3">COMPOUND</text>
<text x="146.3" y="197.7">A</text>
<text x="265.4" y="197.7">F</text>
<text x="158.2" y="204.6">1:1</text>
<text x="243.8" y="204.6">1/4</text>
</g>
<g font-size="3.5">
<text x="144.3" y="146.6">PROJECT</text>
<text x="144.3" y="162.3">TITLE</text>
<text x="77.7" y="191.7">APPROVED</text>
<text x="143.7" y="191">SIZE</text>
<text x="163.1" y="191">CODE</text>
<text x="185.4" y="191">DWG NO</text>
<text x="263" y="191">REV</text>
<text x="77.7" y="198">CHECKED</text>
<text x="77.7" y="204.4">DRAWN</text>
<text x="99" y="204.4">Rex Walters</text>
<text x="129.9" y="204.4">7/30/23</text>
<text x="144.5" y="204.4">SCALE</text>
<text x="179" y="204.4">WEIGHT</text>
<text x="229.8" y="204.4">SHEET</text>
</g>
</svg>
